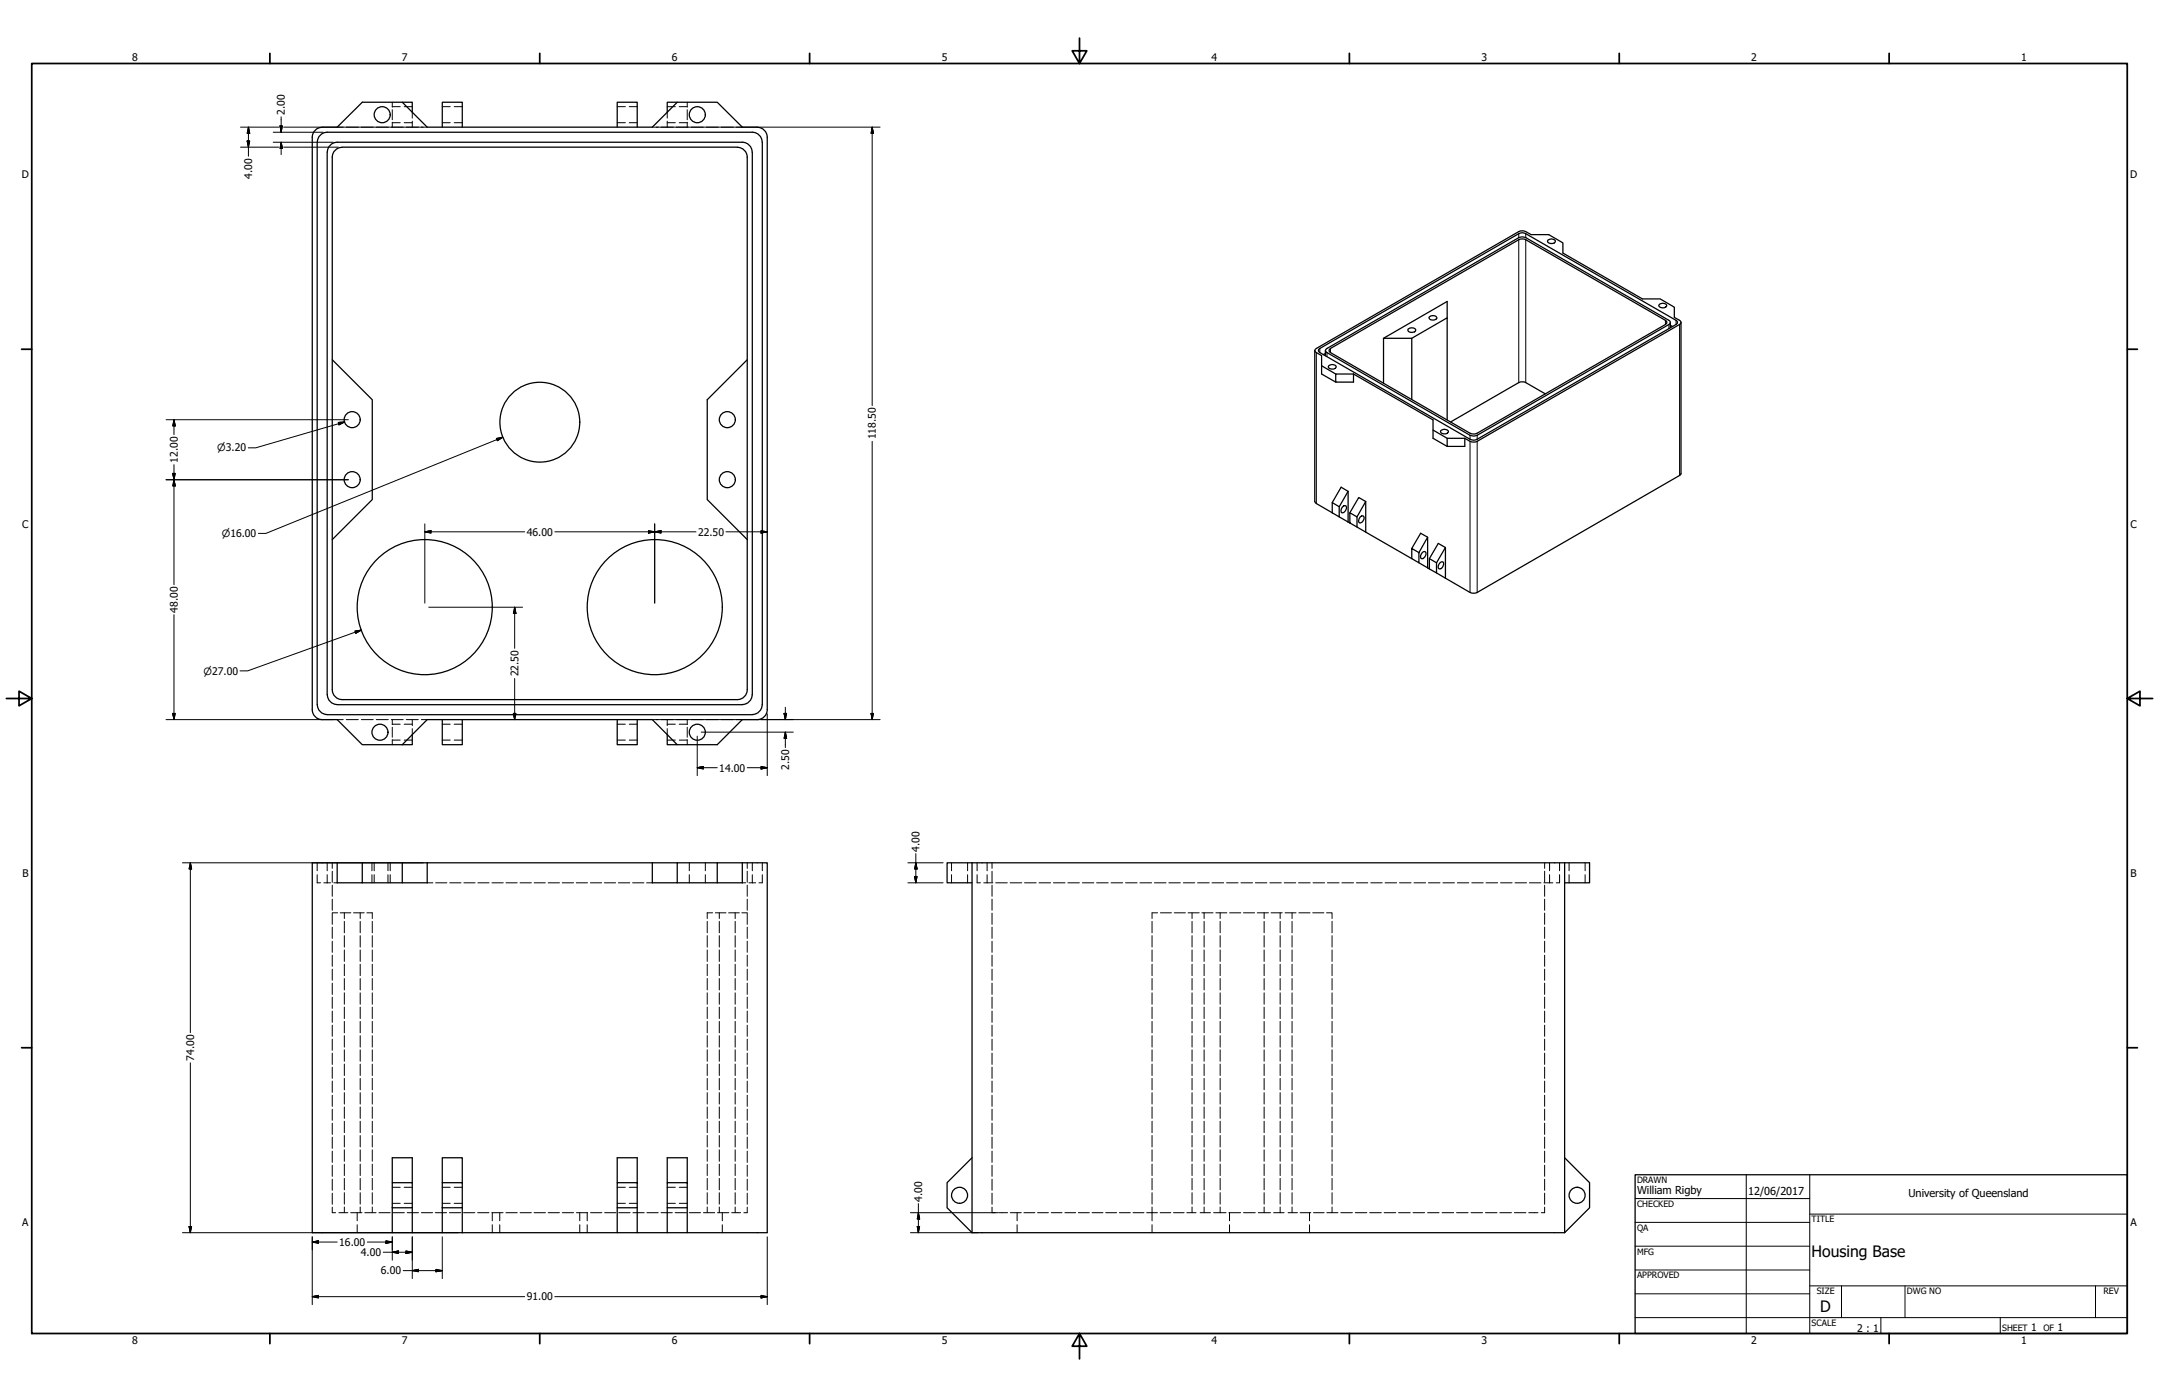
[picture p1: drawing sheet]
<svg xmlns="http://www.w3.org/2000/svg" width="864mm" height="559mm" viewBox="0 0 864 559" stroke-linecap="round" stroke-linejoin="round" font-family="sans-serif">
<!-- layer: Visible (ANSI) -->
<g fill="none" stroke="#000" stroke-width=".51">
<path d="M160.9 40.9h4v4M176.9 50.9v-10h8v10M246.9 50.9v-10h8v10M270.9 40.9h-4v4M607.5 95.9l-75.3 43.5M607.5 92.6l-81 46.8M607.5 95.1l-76.7 44.3M607.5 93.5l-79.6 45.9M610.3 92.6l2.2 1.3h7l5.7 3.3v4l31.8 18.4h7.1l5.6 3.3v4l2.1 1.2M610.3 95.9l55.9 32.2M610.3 93.5l60.1 34.6M610.3 95.1l57.3 33"/>
<path d="M619.2 96a2.19 2.19 0 0 1 3 .3 1.71 1.71 0 0 1-1.6 1.2 1.71 1.71 0 0 1-1.6-1zM563.3 131.6a2.19 2.19 0 0 1 3 .3l-.1 .4a1.85 1.85 0 0 1-3.1-.3zM564.7 135.3l14.2-8.2v40.9M571.8 126.7a1.71 1.71 0 0 1 2.9 .7 1.96 1.96 0 0 1-3.1-.3zM578.9 127.1v-6.5l-25.5 14.7M663.8 121.7a2.11 2.11 0 0 1 2.9 .3 1.7 1.7 0 0 1-1.6 1.2 1.7 1.7 0 0 1-1.6-1zM666.2 129.8l-75.3 43.5M667.6 129.8l-76.7 44.3M668.1 130.1l.9 .5M670.4 129.8l-79.5 45.9M671.8 129.8l-80.9 46.7M132.9 143.9l16 16v39.9l-16 16"/>
<path d="M298.9 143.9l-16 16v39.9l16 16M526.5 141l2.1 1.2v7.4l5.7 3.2M527.9 141l60.1 34.7M528.6 146.3l5.7 3.3M530.2 141.4l-.9 .5M530.8 141l57.2 33.1M531.6 146.2a2.11 2.11 0 0 1 2.9 .4 1.7 1.7 0 0 1-1.6 1.1 1.7 1.7 0 0 1-1.6-1zM532.2 141l55.8 32.3M534.3 149.6h7.1v3.2h-7.1zM541.4 149.6l31.8 18.4v7.3l5.7 3.3M553.4 153.3v-18h11.3v24.5M607.5 153l-27.2 15.8"/>
<path d="M610.3 153l7.8 4.5M573.2 172l5.7 3.3M576.4 172.1a2.19 2.19 0 0 1 3 .4l-.1 .4a1.89 1.89 0 0 1-3.1-.3zM578.9 175.3h7v3.3h-7zM585.9 175.3l2.1 1.2M539.2 196.5l-3.5 6.2M671.8 190.2l-80.9 46.8M526.5 201.4l6.4 3.7M532.9 201l3.5-6.1 2.8 1.6v12.3M532.9 201l2.8 1.7v4.1l-2.8-1.7zM535.7 206.8l3.5 2M537 202.8l.5-.4h.9a2 2 0 0 1-1.7 2.7 1.73 1.73 0 0 1 .3-2.3z"/>
<path d="M539.2 208.8l.7 .4M539.9 205.1l2.9 1.7v4l-2.9-1.6zM539.9 205.1l3.6-6.1 2.8 1.6-3.5 6.2M544 206.9l.6-.5 .9 .1a1.98 1.98 0 0 1-1.7 2.7 1.61 1.61 0 0 1 .2-2.3zM546.3 200.6v12.3l-3.5-2.1M546.3 212.9l18.4 10.6M564.7 219.4l3.6-6.1 2.8 1.6v12.2M564.7 219.4l2.9 1.6v4.1l-2.9-1.6zM571.1 214.9l-3.5 6.1M578.2 219l-3.6 6.1M567.6 225.1l3.5 2M569 220.9l1-.2a1.71 1.71 0 0 1 .1 1.8 1.71 1.71 0 0 1-1.7 .8 2.06 2.06 0 0 1 .6-2.4z"/>
<path d="M571.1 227.1l.7 .5M571.8 223.5l3.5-6.1 2.9 1.6v12.3M571.8 223.5l2.8 1.6v4.1l-2.8-1.6zM574.6 229.2l3.6 2.1M576.1 225l1.1-.3a1.76 1.76 0 0 1-.1 1.9 1.76 1.76 0 0 1-1.7 .8 1.99 1.99 0 0 1 .7-2.4zM578.2 231.3l9.8 5.7M130.9 277.9v-217a4 4 0 0 1 4-4h162a4 4 0 0 1 4 4v217M130.9 277.8a4 4 0 0 0 4 4M132.9 275.8v-212.9a4 4 0 0 1 4-4h158a4.1 4.1 0 0 1 4 4v212.9M132.9 275.9a4 4 0 0 0 4 3.9h158a4 4 0 0 0 4-3.9M300.9 277.8a4 4 0 0 1-4 4M124.9 283.8v-228.9a4.1 4.1 0 0 1 4-4h6l10-10h16l10 10h90l10-10h16l10 10h6a4.1 4.1 0 0 1 4 4v228.9"/>
<path d="M124.9 283.9a4 4 0 0 0 4 3.9h6l10 10.1h16M126.9 281.9v-225a4 4 0 0 1 4-4h170a4 4 0 0 1 4 4v225M126.9 281.8a4 4 0 0 0 4 4M130.9 285.9h170M134.9 281.9h162M164.9 293.9v4h-4M176.9 287.8v10.1h8v-10.1M246.9 287.8v10.1h8v-10.1M266.9 293.9v4h4M304.9 281.8a4 4 0 0 1-4 4M306.9 283.9a4 4 0 0 1-4 3.9h-6l-10 10.1h-16l-10-10.1h-90l-10 10.1M134.9 345.1v8h10v-8h16"/>
<path d="M144.9 345.1h-20v148h32M144.9 353.1h16M160.9 345.1h10v8h-10zM170.9 345.1h100M260.9 345.1v8h10v-8h16M270.9 353.1h16M286.9 345.1h10v8h-10zM296.9 345.1h10v148h-32M388.8 345.1h-10v8h10M388.8 345.1h247v8h-9.9M388.8 345.1v148M625.9 345.1v148"/>
<path d="M156.9 473.1h8v10h-8zM156.9 473.1v-10h8v10M176.9 473.1h8v10h-8zM176.9 473.1v-10h8v10M246.9 473.1h8v10h-8zM246.9 473.1v-10h8v10M266.9 473.1h8v10h-8zM266.9 473.1v-10h8v10M388.8 463.1l-10 10v10l10 10M625.9 463.1l9.9 10v10l-9.9 10M156.9 483.1v10h8M164.9 483.1v10"/>
<path d="M164.9 493.1h12M176.9 483.1v10h8M184.9 483.1v10M184.9 493.1h62M246.9 483.1v10h8v-10M254.9 493.1h12M266.9 483.1v10h8v-10M388.8 493.1h237.1"/>
<circle cx="152.9" cy="45.9" r="3.2"/>
<circle cx="278.9" cy="45.9" r="3.2"/>
<circle cx="140.9" cy="167.9" r="3.2"/>
<circle cx="215.9" cy="168.9" r="16"/>
<circle cx="290.9" cy="167.9" r="3.2"/>
<circle cx="140.9" cy="191.9" r="3.2"/>
<circle cx="290.9" cy="191.9" r="3.2"/>
<circle cx="169.9" cy="242.9" r="27"/>
<circle cx="261.9" cy="242.9" r="27"/>
<circle cx="152" cy="292.9" r="3.2"/>
<circle cx="278.9" cy="292.9" r="3.2"/>
<circle cx="383.8" cy="478.1" r="3.2"/>
<circle cx="630.8" cy="478.1" r="3.2"/>
</g>
<!-- layer: Hidden (ANSI) -->
<g fill="none" stroke="#000" stroke-width=".4">
<path d="M134.9 50.9h2.4M138.5 50.9h4.8M144.5 50.9h4.8M150.5 50.9h4.8M156.5 50.9h4.8M156.9 40.9v2M156.9 43.9v4M156.9 48.9v2M156.9 49.1h3.2M156.9 42.7h3.2M161.7 49.1h3.2M161.7 42.7h3.2"/>
<path d="M162.5 50.9h4.8M164.9 44.9v2.3M164.9 48.5v2.4M168.5 50.9h2.4M176.9 49.1h3.2M176.9 42.7h3.2M181.7 49.1h3.2M181.7 42.7h3.2M246.9 49.1h3.2M246.9 42.7h3.2M251.7 49.1h3.2M251.7 42.7h3.2"/>
<path d="M260.9 50.9h2.4M264.5 50.9h4.8M266.9 44.9v2.3M266.9 48.5v2.4M266.9 49.1h3.2M266.9 42.7h3.2M270.5 50.9h4.8M271.7 49.1h3.2M271.7 42.7h3.2M274.9 40.9v2M274.9 43.9v4M274.9 48.9v2"/>
<path d="M276.5 50.9h4.8M282.5 50.9h4.8M288.5 50.9h4.8M294.5 50.9h2.4M134.9 287.8h2.4M138.5 287.8h4.8M144.5 287.8h4.8M150.5 287.8h4.8M156.5 287.8h4.8M156.9 287.8v2.1M156.9 290.9v4M156.9 295.8v2.1"/>
<path d="M156.9 289.7h3.2M156.9 296h3.2M161.7 289.7h3.2M161.7 296h3.2M162.5 287.8h4.8M164.9 287.8v2.5M164.9 291.5v2.4M168.5 287.8h2.4M176.9 289.7h3.2M176.9 296h3.2M181.7 289.7h3.2M181.7 296h3.2"/>
<path d="M246.9 289.7h3.2M246.9 296h3.2M251.7 289.7h3.2M251.7 296h3.2M260.9 287.8h2.4M264.5 287.8h4.8M266.9 287.8v2.5M266.9 291.5v2.4M266.9 289.7h3.2M266.9 296h3.2M270.5 287.8h4.8M271.7 289.7h3.2"/>
<path d="M271.7 296h3.2M274.9 287.8v2.1M274.9 290.9v4M274.9 295.8v2.1M276.5 287.8h4.8M282.5 287.8h4.8M288.5 287.8h4.8M294.5 287.8h2.4M126.9 345.1v3.2M126.9 349.9v3.2h1.3M129.5 353.1h2.7M130.9 345.1v3.2"/>
<path d="M130.9 349.9v3.2M132.9 345.1v2.2M132.9 348.5v4.4M132.9 354.1v4.4M132.9 359.7v4.4M133.5 353.1h1.4M148.8 345.1v3.2M148.8 349.9v3.2M149.7 345.1v3.2M149.7 349.9v3.2M155.2 345.1v3.2M155.2 349.9v3.2"/>
<path d="M156.1 345.1v3.2M156.1 349.9v3.2M170.9 353.1h2.3M174.2 353.1h4.6M179.9 353.1h4.5M185.5 353.1h4.6M191.1 353.1h4.5M196.8 353.1h4.5M202.4 353.1h4.5M208 353.1h4.5M213.7 353.1h4.4M219.3 353.1h4.5"/>
<path d="M224.9 353.1h4.5M230.5 353.1h4.5M236.2 353.1h4.5M241.7 353.1h4.6M247.4 353.1h4.5M253 353.1h4.6M258.6 353.1h2.3M275.7 345.1v3.2M275.7 349.9v3.2M282.1 345.1v3.2M282.1 349.9v3.2M296.9 353.1h1.4"/>
<path d="M298.9 345.1v2.2M298.9 348.5v4.4M298.9 354.1v4.4M298.9 359.7v4.4M299.6 353.1h2.7M300.9 345.1v3.2M300.9 349.9v3.2M304.9 349.9v3.2h-1.3M304.9 345.1v3.2M380.6 345.1v3.2M380.6 349.9v3.2M387 345.1v3.2"/>
<path d="M387 349.9v3.2M390.8 349.9v3.2h1.4M390.8 345.1v3.2M393.5 353.1h3.6M394.8 345.1v3.2M394.8 349.9v3.2M396.8 345.1v2.2M396.8 348.5v4.4M396.8 354.1v4.4M396.8 359.7v4.4M398.3 353.1h4.6M404.1 353.1h4.6"/>
<path d="M409.8 353.1h4.7M415.6 353.1h4.6M421.4 353.1h4.6M427.2 353.1h4.5M432.9 353.1h4.6M438.7 353.1h4.6M444.4 353.1h4.7M450.2 353.1h4.7M456 353.1h4.6M461.8 353.1h4.6M467.6 353.1h4.5M473.3 353.1h4.6"/>
<path d="M479 353.1h4.7M484.8 353.1h4.7M490.6 353.1h4.6M496.4 353.1h4.6M502.2 353.1h4.5M507.9 353.1h4.6M513.7 353.1h4.6M519.4 353.1h4.7M525.2 353.1h4.6M531 353.1h4.6M536.8 353.1h4.6M542.5 353.1h4.6"/>
<path d="M548.3 353.1h4.6M554 353.1h4.7M559.8 353.1h4.7M565.6 353.1h4.6M571.4 353.1h4.6M577.2 353.1h4.6M582.9 353.1h4.6M588.7 353.1h4.6M594.4 353.1h4.7M600.2 353.1h4.6M606 353.1h4.6M611.8 353.1h4.6"/>
<path d="M617.5 353.1h3.7M617.9 345.1v2.2M617.9 348.5v4.4M617.9 354.1v4.4M617.9 359.7v4.4M619.8 345.1v3.2M619.8 349.9v3.2M623.8 349.9v3.2h-1.3M623.8 345.1v3.2M627.6 345.1v3.2M627.6 349.9v3.2M634 345.1v3.2"/>
<path d="M634 349.9v3.2M132.9 365.1h2.2M132.9 365.3v4.5M132.9 370.8v4.5M132.9 376.5v4.4M136.1 365.1h4.2M137.7 365.1v2.3M137.7 368.6v4.5M137.7 374.3v4.5M137.7 380v4.6M141.4 365.1h4.3M144.1 365.1v2.3"/>
<path d="M144.1 368.6v4.5M144.1 374.3v4.5M144.1 380v4.6M146.7 365.1h2.2v2.3M148.9 368.6v4.5M148.9 374.3v4.5M148.9 380v4.6M282.9 368.6v4.5M282.9 374.3v4.5M282.9 380v4.6M285.1 365.1h-2.2v2.3M286.1 365.1h4.3"/>
<path d="M287.7 365.1v2.3M287.7 368.6v4.5M287.7 374.3v4.5M287.7 380v4.6M291.5 365.1h4.2M294.1 365.1v2.3M294.1 368.6v4.5M294.1 374.3v4.5M294.1 380v4.6M296.7 365.1h2.2M298.9 365.3v4.5M298.9 370.8v4.5"/>
<path d="M298.9 376.5v4.4M396.8 365.3v4.5M396.8 370.8v4.5M396.8 376.5v4.4M460.8 368.6v4.5M460.8 374.3v4.5M460.8 380v4.6M463 365.1h-2.2v2.3M464.2 365.1h4.4M469.7 365.1h4.5M475.2 365.1h4.5M476.8 365.1v2.3"/>
<path d="M476.8 368.6v4.5M476.8 374.3v4.5M476.8 380v4.6M480.8 365.1h4.4M481.6 365.1v2.3M481.6 368.6v4.5M481.6 374.3v4.5M481.6 380v4.6M486.3 365.1h4.4M488.1 365.1v2.3M488.1 368.6v4.5M488.1 374.3v4.5"/>
<path d="M488.1 380v4.6M491.9 365.1h4.4M497.4 365.1h4.4M502.9 365.1h4.5M505.7 365.1v2.3M505.7 368.6v4.5M505.7 374.3v4.5M505.7 380v4.6M508.4 365.1h4.5M512.1 365.1v2.3M512.1 368.6v4.5M512.1 374.3v4.5"/>
<path d="M512.1 380v4.6M514 365.1h4.4M516.8 365.1v2.3M516.8 368.6v4.5M516.8 374.3v4.5M516.8 380v4.6M519.6 365.1h4.4M525.1 365.1h4.4M530.6 365.1h2.2v2.3M532.8 368.6v4.5M532.8 374.3v4.5M532.8 380v4.6"/>
<path d="M617.9 365.3v4.5M617.9 370.8v4.5M617.9 376.5v4.4M132.9 382.1v4.4M132.9 387.7v4.4M132.9 393.3v4.5M132.9 398.8v4.6M137.7 385.7v4.6M137.7 391.4v4.6M137.7 397.1v4.6M144.1 385.7v4.6M144.1 391.4v4.6"/>
<path d="M144.1 397.1v4.6M148.9 385.7v4.6M148.9 391.4v4.6M148.9 397.1v4.6M282.9 385.7v4.6M282.9 391.4v4.6M282.9 397.1v4.6M287.7 385.7v4.6M287.7 391.4v4.6M287.7 397.1v4.6M294.1 385.7v4.6M294.1 391.4v4.6"/>
<path d="M294.1 397.1v4.6M298.9 382.1v4.4M298.9 387.7v4.4M298.9 393.3v4.5M298.9 398.8v4.6M396.8 382.1v4.4M396.8 387.7v4.4M396.8 393.3v4.5M396.8 398.8v4.6M460.8 385.7v4.6M460.8 391.4v4.6M460.8 397.1v4.6"/>
<path d="M476.8 385.7v4.6M476.8 391.4v4.6M476.8 397.1v4.6M481.6 385.7v4.6M481.6 391.4v4.6M481.6 397.1v4.6M488.1 385.7v4.6M488.1 391.4v4.6M488.1 397.1v4.6M505.7 385.7v4.6M505.7 391.4v4.6M505.7 397.1v4.6"/>
<path d="M512.1 385.7v4.6M512.1 391.4v4.6M512.1 397.1v4.6M516.8 385.7v4.6M516.8 391.4v4.6M516.8 397.1v4.6M532.8 385.7v4.6M532.8 391.4v4.6M532.8 397.1v4.6M617.9 382.1v4.4M617.9 387.7v4.4M617.9 393.3v4.5"/>
<path d="M617.9 398.8v4.6M132.9 404.4v4.5M132.9 410.1v4.4M132.9 415.7v4.4M137.7 402.8v4.6M137.7 408.6v4.5M137.7 414.3v4.5M137.7 419.9v4.6M144.1 402.8v4.6M144.1 408.6v4.5M144.1 414.3v4.5M144.1 419.9v4.6"/>
<path d="M148.9 402.8v4.6M148.9 408.6v4.5M148.9 414.3v4.5M148.9 419.9v4.6M282.9 402.8v4.6M282.9 408.6v4.5M282.9 414.3v4.5M282.9 419.9v4.6M287.7 402.8v4.6M287.7 408.6v4.5M287.7 414.3v4.5M287.7 419.9v4.6"/>
<path d="M294.1 402.8v4.6M294.1 408.6v4.5M294.1 414.3v4.5M294.1 419.9v4.6M298.9 404.4v4.5M298.9 410.1v4.4M298.9 415.7v4.4M396.8 404.4v4.5M396.8 410.1v4.4M396.8 415.7v4.4M460.8 402.8v4.6M460.8 408.6v4.5"/>
<path d="M460.8 414.3v4.5M460.8 419.9v4.6M476.8 402.8v4.6M476.8 408.6v4.5M476.8 414.3v4.5M476.8 419.9v4.6M481.6 402.8v4.6M481.6 408.6v4.5M481.6 414.3v4.5M481.6 419.9v4.6M488.1 402.8v4.6M488.1 408.6v4.5"/>
<path d="M488.1 414.3v4.5M488.1 419.9v4.6M505.7 402.8v4.6M505.7 408.6v4.5M505.7 414.3v4.5M505.7 419.9v4.6M512.1 402.8v4.6M512.1 408.6v4.5M512.1 414.3v4.5M512.1 419.9v4.6M516.8 402.8v4.6M516.8 408.6v4.5"/>
<path d="M516.8 414.3v4.5M516.8 419.9v4.6M532.8 402.8v4.6M532.8 408.6v4.5M532.8 414.3v4.5M532.8 419.9v4.6M617.9 404.4v4.5M617.9 410.1v4.4M617.9 415.7v4.4M132.9 421.3v4.5M132.9 426.8v4.6M132.9 432.4v4.5"/>
<path d="M132.9 438.1v4.4M137.7 425.6v4.6M137.7 431.4v4.5M137.7 437.1v4.5M144.1 425.6v4.6M144.1 431.4v4.5M144.1 437.1v4.5M148.9 425.6v4.6M148.9 431.4v4.5M148.9 437.1v4.5M282.9 425.6v4.6M282.9 431.4v4.5"/>
<path d="M282.9 437.1v4.5M287.7 425.6v4.6M287.7 431.4v4.5M287.7 437.1v4.5M294.1 425.6v4.6M294.1 431.4v4.5M294.1 437.1v4.5M298.9 421.3v4.5M298.9 426.8v4.6M298.9 432.4v4.5M298.9 438.1v4.4M396.8 421.3v4.5"/>
<path d="M396.8 426.8v4.6M396.8 432.4v4.5M396.8 438.1v4.4M460.8 425.6v4.6M460.8 431.4v4.5M460.8 437.1v4.5M476.8 425.6v4.6M476.8 431.4v4.5M476.8 437.1v4.5M481.6 425.6v4.6M481.6 431.4v4.5M481.6 437.1v4.5"/>
<path d="M488.1 425.6v4.6M488.1 431.4v4.5M488.1 437.1v4.5M505.7 425.6v4.6M505.7 431.4v4.5M505.7 437.1v4.5M512.1 425.6v4.6M512.1 431.4v4.5M512.1 437.1v4.5M516.8 425.6v4.6M516.8 431.4v4.5M516.8 437.1v4.5"/>
<path d="M532.8 425.6v4.6M532.8 431.4v4.5M532.8 437.1v4.5M617.9 421.3v4.5M617.9 426.8v4.6M617.9 432.4v4.5M617.9 438.1v4.4M132.9 443.7v4.4M132.9 449.3v4.5M132.9 454.9v4.5M137.7 442.8v4.6M137.7 448.5v4.6"/>
<path d="M137.7 454.2v4.6M137.7 459.9v4.6M144.1 442.8v4.6M144.1 448.5v4.6M144.1 454.2v4.6M144.1 459.9v4.6M148.9 442.8v4.6M148.9 448.5v4.6M148.9 454.2v4.6M148.9 459.9v4.6M282.9 442.8v4.6M282.9 448.5v4.6"/>
<path d="M282.9 454.2v4.6M282.9 459.9v4.6M287.7 442.8v4.6M287.7 448.5v4.6M287.7 454.2v4.6M287.7 459.9v4.6M294.1 442.8v4.6M294.1 448.5v4.6M294.1 454.2v4.6M294.1 459.9v4.6M298.9 443.7v4.4M298.9 449.3v4.5"/>
<path d="M298.9 454.9v4.5M396.8 443.7v4.4M396.8 449.3v4.5M396.8 454.9v4.5M460.8 442.8v4.6M460.8 448.5v4.6M460.8 454.2v4.6M460.8 459.9v4.6M476.8 442.8v4.6M476.8 448.5v4.6M476.8 454.2v4.6M476.8 459.9v4.6"/>
<path d="M481.6 442.8v4.6M481.6 448.5v4.6M481.6 454.2v4.6M481.6 459.9v4.6M488.1 442.8v4.6M488.1 448.5v4.6M488.1 454.2v4.6M488.1 459.9v4.6M505.7 442.8v4.6M505.7 448.5v4.6M505.7 454.2v4.6M505.7 459.9v4.6"/>
<path d="M512.1 442.8v4.6M512.1 448.5v4.6M512.1 454.2v4.6M512.1 459.9v4.6M516.8 442.8v4.6M516.8 448.5v4.6M516.8 454.2v4.6M516.8 459.9v4.6M532.8 442.8v4.6M532.8 448.5v4.6M532.8 454.2v4.6M532.8 459.9v4.6"/>
<path d="M617.9 443.7v4.4M617.9 449.3v4.5M617.9 454.9v4.5M132.9 460.4v4.5M132.9 466.1v4.4M132.9 471.7v4.4M132.9 477.3v4.4M137.7 465.6v4.6M137.7 471.4v4.5M137.7 477.1v4.5M144.1 465.6v4.6M144.1 471.4v4.5"/>
<path d="M144.1 477.1v4.5M148.9 465.6v4.6M148.9 471.4v4.5M148.9 477.1v4.5M156.9 474.9h3.2M161.7 474.9h3.2M176.9 474.9h3.2M181.7 474.9h3.2M246.9 474.9h3.2M251.7 474.9h3.2M266.9 474.9h3.2M271.7 474.9h3.2"/>
<path d="M282.9 465.6v4.6M282.9 471.4v4.5M282.9 477.1v4.5M287.7 465.6v4.6M287.7 471.4v4.5M287.7 477.1v4.5M294.1 465.6v4.6M294.1 471.4v4.5M294.1 477.1v4.5M298.9 460.4v4.5M298.9 466.1v4.4M298.9 471.7v4.4"/>
<path d="M298.9 477.3v4.4M396.8 460.4v4.5M396.8 466.1v4.4M396.8 471.7v4.4M396.8 477.3v4.4M460.8 465.6v4.6M460.8 471.4v4.5M460.8 477.1v4.5M476.8 465.6v4.6M476.8 471.4v4.5M476.8 477.1v4.5M481.6 465.6v4.6"/>
<path d="M481.6 471.4v4.5M481.6 477.1v4.5M488.1 465.6v4.6M488.1 471.4v4.5M488.1 477.1v4.5M505.7 465.6v4.6M505.7 471.4v4.5M505.7 477.1v4.5M512.1 465.6v4.6M512.1 471.4v4.5M512.1 477.1v4.5M516.8 465.6v4.6"/>
<path d="M516.8 471.4v4.5M516.8 477.1v4.5M532.8 465.6v4.6M532.8 471.4v4.5M532.8 477.1v4.5M617.9 460.4v4.5M617.9 466.1v4.4M617.9 471.7v4.4M617.9 477.3v4.4M132.9 482.9v2.2h1.3M135.6 485.1h3.5M137.7 482.8v2.3"/>
<path d="M140.3 485.1h4.5M142.9 485.1v3.2M142.9 489.9v3.2M144.1 482.8v2.3M145.9 485.1h4.5M148.9 482.8v2.3M151.6 485.1h4.5M156.9 481.3h3.2M157.2 485.1h4.5M161.7 481.3h3.2M162.9 485.1h4.5M168.5 485.1h4.5"/>
<path d="M174.1 485.1h4.5M176.9 481.3h3.2M179.8 485.1h4.5M181.7 481.3h3.2M185.4 485.1h4.5M191.1 485.1h4.5M196.7 485.1h4.5M196.9 485.1v3.2M196.9 489.9v3.2M199.9 485.1v3.2M199.9 489.9v3.2M202.4 485.1h4.5"/>
<path d="M208 485.1h4.5M213.6 485.1h4.6M219.3 485.1h4.5M224.9 485.1h4.5M230.6 485.1h4.5M231.9 485.1v3.2M231.9 489.9v3.2M234.9 485.1v3.2M234.9 489.9v3.2M236.2 485.1h4.5M241.9 485.1h4.5M246.9 481.3h3.2"/>
<path d="M247.5 485.1h4.5M251.7 481.3h3.2M253.2 485.1h4.5M258.8 485.1h4.5M264.4 485.1h4.5M266.9 481.3h3.2M270.1 485.1h4.5M271.7 481.3h3.2M275.7 485.1h4.5M281.4 485.1h4.5M282.9 482.8v2.3M287 485.1h4.5"/>
<path d="M287.7 482.8v2.3M288.9 485.1v3.2M288.9 489.9v3.2M292.7 485.1h3.5M294.1 482.8v2.3M298.9 482.9v2.2h-1.3M396.8 482.9v2.2h1.3M399.5 485.1h3.5M404.1 485.1h4.4M406.8 485.1v3.2M406.8 489.9v3.2M409.6 485.1h4.4"/>
<path d="M415 485.1h4.4M420.5 485.1h4.3M426 485.1h4.3M431.4 485.1h4.3M436.8 485.1h4.4M442.3 485.1h4.4M447.7 485.1h4.4M453.2 485.1h4.4M458.7 485.1h4.3M460.8 482.8v5.5M460.8 489.9v3.2M464.1 485.1h4.2"/>
<path d="M469.4 485.1h4.2M474.7 485.1h3.7M476.8 482.8v2.3M480.1 485.1h4.1M481.6 482.8v2.3M485.5 485.1h4.9M488.1 482.8v2.3M491.6 485.1h4.7M491.8 485.1v3.2M491.8 489.9v3.2M497.4 485.1h4.7M503.3 485.1h4.9"/>
<path d="M505.7 482.8v2.3M509.5 485.1h4.2M512.1 482.8v2.3M515.2 485.1h3.8M516.8 482.8v2.3M520.1 485.1h4.2M523.8 485.1v3.2M523.8 489.9v3.2M525.4 485.1h4.3M532.8 482.8v2.3h-2.1M532.8 485.1h2.4M536.3 485.1h4.7"/>
<path d="M542.1 485.1h4.6M547.9 485.1h4.6M553.7 485.1h4.6M559.4 485.1h4.7M565.2 485.1h4.6M571.1 485.1h4.5M576.8 485.1h4.7M582.6 485.1h4.6M588.4 485.1h4.6M594.2 485.1h4.6M599.9 485.1h4.7M605.7 485.1h4.7"/>
<path d="M611.5 485.1h3.7M617.9 482.9v2.2h-1.4"/>
</g>
<!-- layer: Visible Narrow (ANSI) -->
<g fill="none" stroke="#000" stroke-width=".4">
<path d="M607.5 93.5v1.6M607.5 95.9v57.1M610.3 93.5v1.6M610.3 95.9v57.1M527.9 139.4v1.6M532.2 139.4v1.6M666.2 128.1v1.7M667.6 129.8v1.6M670.4 128.1v1.7M671.8 129.8v60.4M526.5 141v60.4M530.8 141v1.6"/>
<path d="M588 174.1v1.6M588 176.5v60.5M590.9 174.1v1.6M590.9 176.5v60.5"/>
</g>
<g fill="none" stroke="#000" stroke-width=".51">
<path d="M607.5 95.1a3.2 3.2 0 0 1 2.8 0M607.5 92.6a3.2 3.2 0 0 1 2.8 0M607.5 93.5a2.75 2.75 0 0 1 2.8 0M607.5 95.9a3.2 3.2 0 0 1 2.8 0M526.5 139.4l-.6 .8 .6 .8M527.9 139.4l-.5 .8 .5 .8M530.8 139.4l-.6 .8 .6 .8M532.2 139.4l-.6 .8 .6 .8M666.2 128.1l.5 .9-.5 .8M667.6 128.1l.5 .9-.5 .8M668.1 129v2.1M670.4 128.1l.6 .9-.6 .8"/>
<path d="M671.8 128.1l.6 .9-.6 .8M672.4 129v60.4l-.6 .8M525.9 140.2v60.4l.6 .8M530.2 140.2v2.1M607.5 153a3.2 3.2 0 0 1 2.8 0M588 176.5a3.4 3.4 0 0 0 2.9 0M588 175.7a2.87 2.87 0 0 0 2.9 0M588 173.3a3.4 3.4 0 0 0 2.9 0M588 174.1a3.4 3.4 0 0 0 2.9 0M588 237a3.4 3.4 0 0 0 2.9 0"/>
</g>
<!-- layer: Border (ANSI) -->
<g fill="none" stroke="#000" stroke-width=".7">
<path d="M431.8 15.2v10.2l-2.9-5.1h5.8l-2.9 5.1M12.7 25.4h838.2v508h-838.2zM107.9 21.3v4.1M215.9 21.3v4.1M323.8 21.3v4.1M539.8 21.3v4.1M647.7 21.3v4.1M755.6 21.3v4.1M8.6 139.7h4.1M850.9 139.7h4.1M2.5 279.4h10.2l-5.1-2.9v5.8l5.1-2.9M850.9 279.4l5.1 2.9v-5.8l-5.1 2.9h10.2"/>
<path d="M8.6 419.1h4.1M850.9 419.1h4.1M107.9 533.4v4.1M215.9 533.4v4.1M323.8 533.4v4.1M431.8 533.4l2.9 5.1h-5.8l2.9-5.1v10.2M539.8 533.4v4.1M647.7 533.4v4.1M755.6 533.4v4.1"/>
</g>
<!-- layer: Title (ANSI) -->
<g fill="none" stroke="#000" stroke-width=".4">
<path d="M654 479.4h69.9M698.5 469.9v63.5M723.9 469.9v63.5M654 488.9h69.9M654 498.5h69.9M723.9 485.6h127M654 508h69.9M654 517.5h69.9M723.9 514.3h127M736.6 514.3v12.7M762 514.3v12.7M838.2 514.3v12.7"/>
<path d="M654 527h196.9M752.3 527v6.4M800.1 527v6.4"/>
</g>
<path d="M654 469.9h196.9v63.5h-196.9z" fill="none" stroke="#000" stroke-width=".51"/>
<!-- layer: Dimension (ANSI) -->
<g fill="none" stroke="#000" stroke-width=".4">
<path d="M96.2 50.9h15.3M96.2 58.9h15.3M98.9 56.4h1l-.5 2.5zM99.4 50.9l.5 2.4h-1zM99.4 50.9v11.6M109.3 52.9h20M109.3 56.9h24M112 50.4h1l-.5 2.5zM112.5 56.9l.5 2.5h-1zM112.5 46.7v6.2M112.5 56.9v4.9M113.5 50.9h55.8"/>
<path d="M113.5 58.9h21.8M262.5 50.9h89.5M348.9 50.9l.5 2.4h-1zM348.9 50.9v111.3M66.4 167.9h71M69.6 167.9l.5 2.5h-1zM69.6 167.9v6M135.3 169l2.6-.2-2.3 1.1zM137.5 167.9h1.8M137.9 168.8l-35.6 10.3h-3M198.6 175.4l2.5-.5-2.2 1.4zM201.1 174.9l-94.7 38.5h-3"/>
<path d="M348.9 176.5v111.3M66.4 191.9h72.9M69.1 189.4h1l-.5 2.5zM69.6 191.9l.5 2.5h-1zM69.6 185.9v48M169.9 212.7l2.5-.4v.9zM169.9 212.7h40M169.9 209.6v31.6M221.9 212.7h56.5M259.4 212.3l2.5 .4-2.5 .5zM261.9 212.7l2.5-.4v.9zM261.9 209.6v31.6"/>
<path d="M290.4 212.7h16.5M304.4 212.3l2.5 .4-2.5 .5zM69.6 245.9v41.9M142 252.4l2.5-.4-2.2 1.3zM144.5 252l-45.4 16.4h-3.1M171.5 242.9h37.5M205.9 242.9l.5 2.5h-1zM205.9 242.9v16.4M205.9 271.4v16.4M66.4 287.8h66.9M69.1 285.4h1l-.5 2.4zM205.4 285.4h1l-.5 2.4z"/>
<path d="M262.5 287.8h89.5M278.9 294.4v15.9M280.5 292.9h36.8M306.9 285.5v24.8M313.6 285.4h1l-.5 2.4zM314.1 292.9l.5 2.4h-1zM314.1 282.9v4.9M314.1 292.9v6.1M348.4 285.4h1l-.5 2.4zM278.9 307.1l2.5-.5v1zM278.9 307.1h8M298.9 307.1h8"/>
<path d="M304.4 306.6l2.5 .5-2.5 .5zM73 345.1h96.3M76.1 345.1l.5 2.5h-1zM76.1 345.1v68M363.2 345.1h14.1M363.2 353.1h14.1M365.8 350.6h1l-.5 2.5zM366.3 345.1l.5 2.5h-1zM366.3 341.4v11.7M76.1 425.1v68M73 493.1h110.3M75.6 490.6h1l-.5 2.5z"/>
<path d="M124.9 496.8l2.5-.5v1zM124.9 494.7v27.1M124.9 496.8h10M146.9 496.8h10M154.4 496.3l2.5 .5-2.5 .5zM156.9 494.7v9.4M164.9 494.7v16.7M176.9 494.7v16.7M306.9 494.7v27.1M364.2 493.1h27M364.2 485.1h35M366.9 490.6h1l-.6 2.5z"/>
<path d="M367.3 485.1l.6 2.5h-1zM367.3 481.5v11.6M124.9 518.7l2.5-.5v1zM124.9 518.7h85M153.3 500.9h11.6M156.9 500.9l2.5-.5v1zM161.3 508.3h15.6M162.4 500.4l2.5 .5-2.5 .5zM164.9 508.3l2.5-.6v1zM174.4 507.7l2.5 .6-2.5 .4zM221.9 518.7h85M304.4 518.2l2.5 .5-2.5 .5z"/>
</g>
<g fill="#000" stroke="#000" stroke-width=".4">
<path d="M98.9 56.4l.5 2.5zM98.9 56.4h1l-.5 2.5zM99.4 50.9l.5 2.4zM99.4 50.9l.5 2.4h-1zM112 50.4l.5 2.5zM112 50.4h1l-.5 2.5zM112.5 56.9l.5 2.5zM112.5 56.9l.5 2.5h-1zM348.9 50.9l.5 2.4zM348.9 50.9l.5 2.4h-1zM69.6 167.9l.5 2.5zM69.6 167.9l.5 2.5h-1z"/>
<path d="M135.6 169.9l2.3-1.1zM135.3 169l2.6-.2-2.3 1.1zM198.9 176.3l2.2-1.4zM198.6 175.4l2.5-.5-2.2 1.4zM69.1 189.4l.5 2.5zM69.1 189.4h1l-.5 2.5zM69.6 191.9l.5 2.5zM69.6 191.9l.5 2.5h-1zM169.9 212.7l2.5-.4zM169.9 212.7l2.5-.4v.9zM259.4 213.2l2.5-.5zM259.4 212.3l2.5 .4-2.5 .5z"/>
<path d="M261.9 212.7l2.5-.4zM261.9 212.7l2.5-.4v.9zM304.4 213.2l2.5-.5zM304.4 212.3l2.5 .4-2.5 .5zM142.3 253.3l2.2-1.3zM142 252.4l2.5-.4-2.2 1.3zM205.9 242.9l.5 2.5zM205.9 242.9l.5 2.5h-1zM69.1 285.4l.5 2.4zM69.1 285.4h1l-.5 2.4zM205.4 285.4l.5 2.4zM205.4 285.4h1l-.5 2.4z"/>
<path d="M313.6 285.4l.5 2.4zM313.6 285.4h1l-.5 2.4zM314.1 292.9l.5 2.4zM314.1 292.9l.5 2.4h-1zM348.4 285.4l.5 2.4zM348.4 285.4h1l-.5 2.4zM278.9 307.1l2.5-.5zM278.9 307.1l2.5-.5v1zM304.4 307.6l2.5-.5zM304.4 306.6l2.5 .5-2.5 .5zM76.1 345.1l.5 2.5zM76.1 345.1l.5 2.5h-1z"/>
<path d="M365.8 350.6l.5 2.5zM365.8 350.6h1l-.5 2.5zM366.3 345.1l.5 2.5zM366.3 345.1l.5 2.5h-1zM75.6 490.6l.5 2.5zM75.6 490.6h1l-.5 2.5zM124.9 496.8l2.5-.5zM124.9 496.8l2.5-.5v1zM154.4 497.3l2.5-.5zM154.4 496.3l2.5 .5-2.5 .5zM366.9 490.6l.4 2.5zM366.9 490.6h1l-.6 2.5z"/>
<path d="M367.3 485.1l.6 2.5zM367.3 485.1l.6 2.5h-1zM124.9 518.7l2.5-.5zM124.9 518.7l2.5-.5v1zM156.9 500.9l2.5-.5zM156.9 500.9l2.5-.5v1zM162.4 501.4l2.5-.5zM162.4 500.4l2.5 .5-2.5 .5zM164.9 508.3l2.5-.6zM164.9 508.3l2.5-.6v1zM174.4 508.7l2.5-.4zM174.4 507.7l2.5 .6-2.5 .4z"/>
<path d="M304.4 519.2l2.5-.5zM304.4 518.2l2.5 .5-2.5 .5z"/>
</g>
<g font-size="6.3">
<text x="724.7" y="502.7">Housing Base</text>
<text x="728.1" y="524.9">D</text>
</g>
<g font-size="4.4">
<text x="654.8" y="477.8">William Rigby</text>
<text x="699.3" y="478">12/06/2017</text>
<text x="763.4" y="479">University of Queensland</text>
</g>
<g font-size="4.2">
<text x="52.8" y="24.4">8</text>
<text x="160.8" y="24.4">7</text>
<text x="268.7" y="24.4">6</text>
<text x="376.7" y="24.4">5</text>
<text x="484.6" y="24.4">4</text>
<text x="592.6" y="24.4">3</text>
<text x="700.5" y="24.4">2</text>
<text x="808.5" y="24.4">1</text>
<text x="114" y="45.9" transform="rotate(-90 114 45.9)">2.00</text>
<text x="8.8" y="71.4">D</text>
<text x="100.9" y="71.4" transform="rotate(-90 100.9 71.4)">4.00</text>
<text x="852" y="71.4">D</text>
<text x="350.4" y="175.7" transform="rotate(-90 350.4 175.7)">118.50</text>
<text x="71.1" y="185.1" transform="rotate(-90 71.1 185.1)">12.00</text>
<text x="8.9" y="211.1">C</text>
<text x="210.7" y="214.2">46.00</text>
<text x="279.2" y="214.2">22.50</text>
<text x="852.2" y="211.1">C</text>
<text x="71.1" y="245" transform="rotate(-90 71.1 245)">48.00</text>
<text x="207.4" y="270.6" transform="rotate(-90 207.4 270.6)">22.50</text>
<text x="287.7" y="308.6">14.00</text>
<text x="315.7" y="307.9" transform="rotate(-90 315.7 307.9)">2.50</text>
<text x="367.9" y="340.7" transform="rotate(-90 367.9 340.7)">4.00</text>
<text x="9" y="350.8">B</text>
<text x="852.2" y="350.8">B</text>
<text x="77.7" y="424.3" transform="rotate(-90 77.7 424.3)">74.00</text>
<text x="368.9" y="480.7" transform="rotate(-90 368.9 480.7)">4.00</text>
<text x="8.9" y="490.5">A</text>
<text x="852.2" y="490.5">A</text>
<text x="135.7" y="498.3">16.00</text>
<text x="144.3" y="502.4">4.00</text>
<text x="152.3" y="509.8">6.00</text>
<text x="210.7" y="520.2">91.00</text>
<text x="742.9" y="532.6">2 : 1</text>
<text x="812.4" y="532.6">1</text>
<text x="823" y="532.6">1</text>
<text x="52.8" y="537.5">8</text>
<text x="160.8" y="537.5">7</text>
<text x="268.7" y="537.5">6</text>
<text x="376.7" y="537.5">5</text>
<text x="484.6" y="537.5">4</text>
<text x="592.6" y="537.5">3</text>
<text x="700.5" y="537.5">2</text>
<text x="808.5" y="537.5">1</text>
</g>
<g font-size="4">
<text x="86.9" y="180.6">⌀3.20</text>
<text x="88.8" y="214.8">⌀16.00</text>
<text x="81.4" y="269.8">⌀27.00</text>
</g>
<g font-size="3.5">
<text x="654.8" y="473.2">DRAWN</text>
<text x="654.8" y="482.8">CHECKED</text>
<text x="724.7" y="488.9">TITLE</text>
<text x="654.8" y="492.3">QA</text>
<text x="654.8" y="501.8">MFG</text>
<text x="654.8" y="511.4">APPROVED</text>
<text x="726.7" y="517.7">SIZE</text>
<text x="762.8" y="517.7">DWG NO</text>
<text x="841.4" y="517.7">REV</text>
<text x="724.7" y="530.4">SCALE</text>
<text x="800.9" y="532.6">SHEET</text>
<text x="817.4" y="532.6">OF</text>
</g>
</svg>
